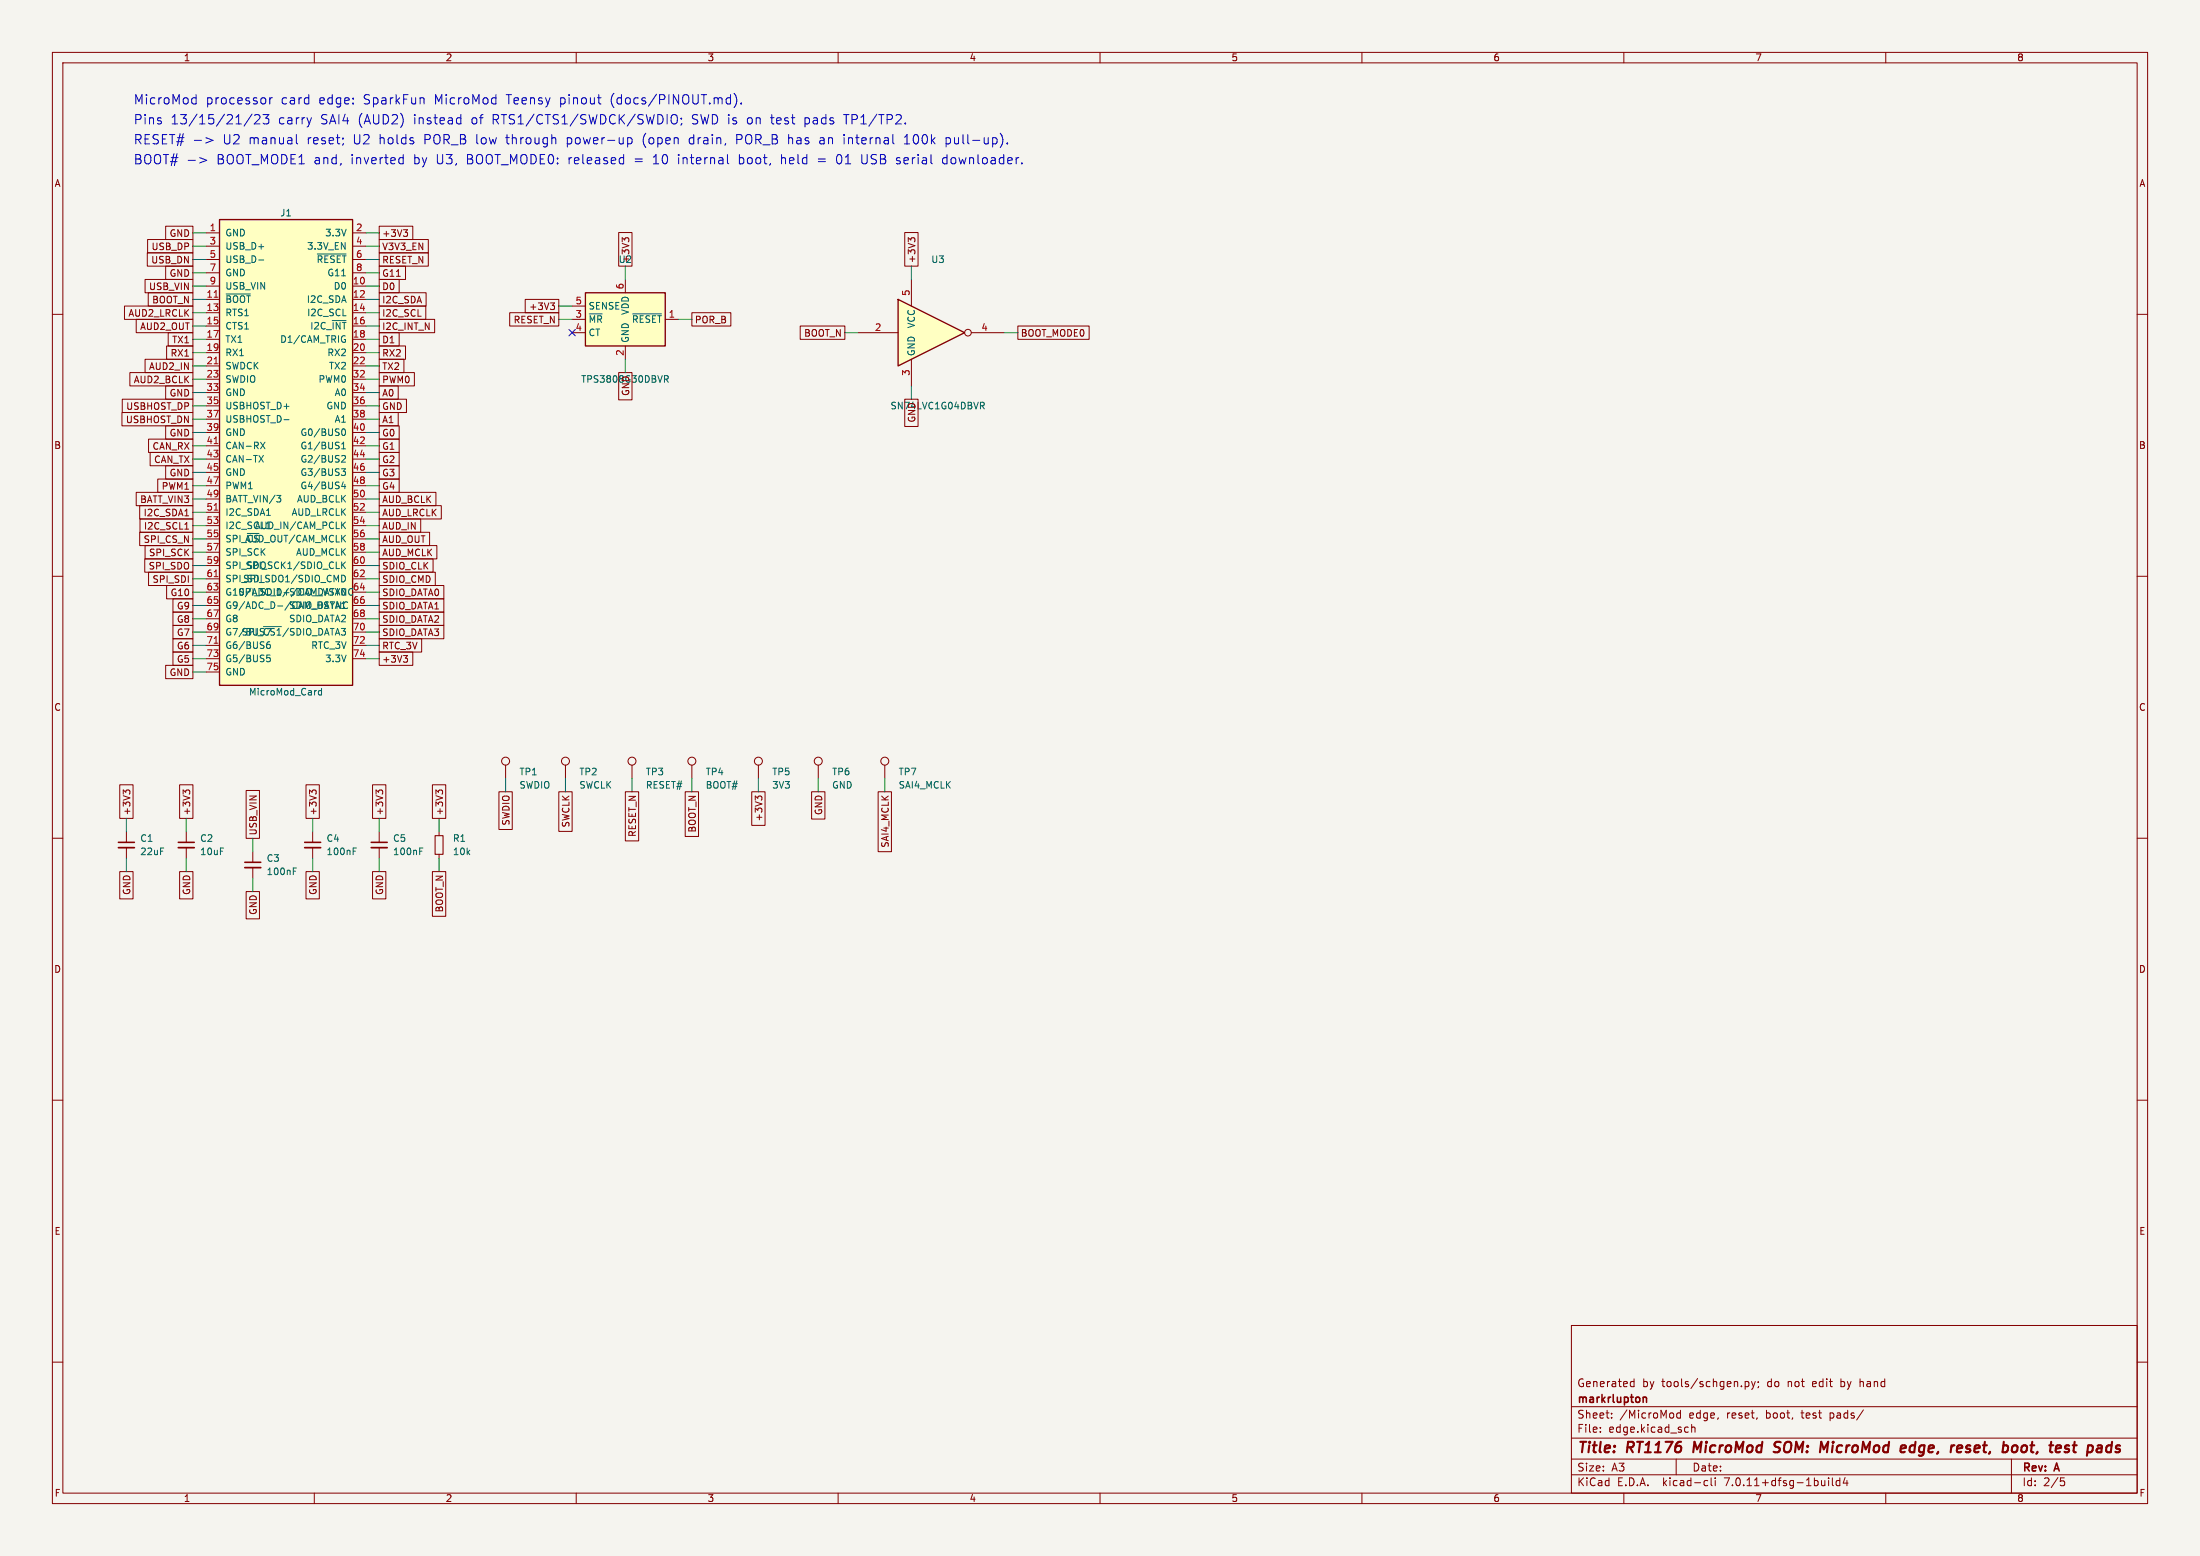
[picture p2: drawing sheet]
<svg xmlns="http://www.w3.org/2000/svg" width="420mm" height="297mm" viewBox="0 0 420 297" stroke-linecap="round" stroke-linejoin="round" font-family="sans-serif">
<path d="M0 0h420v297h-420z" fill="#f5f4ef" stroke="#f5f4ef" stroke-width=".19"/>
<g fill="none" stroke="#840000" stroke-width=".19">
<path d="M10 10h400v277h-400zM12 12h396v273h-396zM60 10v2M110 10v2M160 10v2M210 10v2M260 10v2M310 10v2M360 10v2M10 60h2M408 60h2M10 110h2"/>
<path d="M408 110h2M10 160h2M144.8 146.1v2.5M408 160h2M10 210h2M408 210h2M10 260h2M300 253h108v32h-108zM408 260h2M300 278.5h108M300 274.5h108M300 268.5h108"/>
<path d="M305.5 273.2v.2M305.5 272.5v.1M307.7 270.5v.2M307.7 269.8v.1M311.4 264.6h.5M311.4 263.8h.5M311.9 263.2v1.5M320 278.5v3M320.8 269.2v1.5M320.8 269.8l-.4-.1-.3 .3 .1 .6h.6M322.2 272.4l.1 .1M322.3 273.3l-.1 .1"/>
<path d="M322.9 271.9v1.5M322.9 272.5l.3-.1 .3 .1 .1 .9M333.2 263.8l.4-.1 .3 .3-.2 .6h-.5M333.2 263.7v1.5M334.4 263.7l.3 1M334.7 264.7l-.3 .5M335.1 263.7l-.4 1M335.7 263.8v.1M335.7 264.6l-.1 .3M355.1 263.2v1.5M355.2 263.8h-.1M384 278.5v6.5"/>
<path d="M60 285v2M110 285v2M160 285v2M210 285v2M260 285v2M300 281.5h108M310 285v2M325.6 282.6l.4 .1M326 283.5l-.4 .1M326.7 282.1v1.3l.2 .2M327.4 282.1v.1M327.4 282.6v1"/>
<path d="M349.1 282.1v.1M349.1 282.6v1M349.8 282.1v1.3l.2 .2M351.2 282.7l-.4-.1-.3 .3 .2 .6h.5M351.2 282.1v1.5M352.2 282l-.3 1.1h.9M352.6 282.6v1M360 285v2M393.4 282.1h.7M393.5 282.7h.4l.3 .2-.2 .6-.5 .1"/>
<circle cx="144.8" cy="145.3" r=".76"/>
</g>
<g fill="none" stroke="#840000" stroke-width=".4">
<path d="M323.5 275.2l-.3 2M339.6 277a.85 .85 0 0 1-1 .1M339.7 275.2l-.7 .1a.46 .46 0 0 0-.3 .5 .46 .46 0 0 0 .4 .4l.5 .1M348.2 276.6l.8-1.4-.2 2M365.4 275.9a.66 .66 0 0 0-.8 .4l-.1 .5 .2 .3h.7M374 275.9l.5 .1 .1 .3-1 .2M374.4 277.1l-.2 .1M375.3 277.1l.5 .1M375.7 275.9l-.3 .4v.1l.5 .1M384.6 275.9l.4 .1 .2 .3-.1 .5-.4 .4M386.4 275.9l-.5 .4v.5l.1 .3 .5 .1M394.8 276.5l.2 .3-.3 .4"/>
<path d="M394.8 275.9l.2 .1M395.7 275.9h.8M396.1 275.2l-.3 1.7 .1 .2 .4 .1M403.2 275.2l-.2 2M403.8 277.1l.6 .1M404.1 276l-.2 .3 .3 .2"/>
</g>
<path d="M313.8 266.8h.5v.9" fill="none" stroke="#840000" stroke-width=".3"/>
<path d="M171.4 57.2l12.7 6.3-12.7 6.4z" fill="#ffffc2"/>
<path d="M41.9 41.9h25.4v88.9h-25.4zM111.8 55.9h15.2v10.1h-15.2zM171.4 57.2l12.7 6.3-12.7 6.4z" fill="none" stroke="#840000" stroke-width=".25"/>
<g fill="none" stroke="#840000" stroke-width=".19">
<path d="M23.8 58.4h13v2.6h-13zM27.7 53.3h9.1v2.6h-9.1zM28.1 48.3h8.7v2.5h-8.7zM28.2 45.7h8.6v2.6h-8.6zM28.3 55.9h8.5v2.5h-8.5zM31.6 43.2h5.2v2.5h-5.2zM31.6 50.8h5.2v2.5h-5.2zM39.4 44.5h2.5M39.4 54.6h2.5M39.4 57.2h2.5M39.4 59.7h2.5M39.4 47h2.5"/>
<path d="M39.4 49.5h2.5M39.4 52.1h2.5M67.3 44.5h2.5M67.3 54.6h2.5M67.3 57.2h2.5M67.3 59.7h2.5M67.3 47h2.5M67.3 49.5h2.5M67.3 52.1h2.5M72.4 58.4h8.9v2.6h-8.9zM72.4 55.9h8.9v2.5h-8.9zM72.4 53.3h3.8v2.6h-3.8z"/>
<path d="M72.4 43.2h6.4v2.5h-6.4zM72.4 45.7h9.4v2.6h-9.4zM72.4 48.3h9.4v2.5h-9.4zM72.4 50.8h5v2.5h-5zM77 43.9h.8l-.4 .4M77.6 44.3l.2 .3v.3l-.2 .2M97.3 59.7h9.4v2.5h-9.4zM100.3 57.1h6.4v2.6h-6.4zM105.1 57.8h.8l-.5 .5M105.6 58.3l.3 .2v.3l-.3 .3M109.2 58.4h2.6M118.1 44.4h2.6v6.4h-2.6z"/>
<path d="M119.3 45.6l.2-.2h.3l.3 .2M119.3 45.8l-.5-.4v.8M119.4 53.3v2.6M132.1 59.7h7.4v2.5h-7.4zM172.7 44.4h2.6v6.4h-2.6zM173.9 45.8l-.5-.4v.8M173.9 45.6l.2-.2h.3l.3 .2M174 53.3v5.1M23.3 78.7h13.5v2.6h-13.5zM23.3 76.2h13.5v2.5h-13.5zM24.8 71.1h12v2.6h-12zM26 61h10.8v2.5h-10.8z"/>
<path d="M27.7 68.6h9.1v2.5h-9.1zM31.6 73.7h5.2v2.5h-5.2zM31.8 66h5v2.6h-5zM32.1 63.5h4.7v2.5h-4.7zM39.4 62.2h2.5M39.4 64.8h2.5M39.4 67.3h2.5M39.4 69.9h2.5M39.4 72.4h2.5M39.4 74.9h2.5M39.4 77.5h2.5M67.3 62.2h2.5"/>
<path d="M67.3 64.8h2.5M67.3 67.3h2.5M67.3 69.9h2.5M67.3 72.4h2.5M67.3 74.9h2.5M67.3 77.5h2.5M72.4 68.6h4.7v2.5h-4.7zM72.4 71.1h6.7v2.6h-6.7zM72.4 73.7h3.6v2.5h-3.6zM72.4 76.2h5.2v2.5h-5.2zM72.4 78.7h3.6v2.6h-3.6zM72.4 61h10.6v2.5h-10.6z"/>
<path d="M72.4 66h5v2.6h-5zM72.4 63.5h3.8v2.5h-3.8zM109.2 63.5h2.6M109.2 61h2.6M118.1 71.1h2.6v5.2h-2.6zM119.4 66v2.6M127 61h2.5M152.8 62.2h8.5v2.6h-8.5zM163.8 63.5h7.6M172.7 76.2h2.6v5.2h-2.6zM174 68.6v5.1M185.4 63.5h6.4"/>
<path d="M194.3 62.2h13.6v2.6h-13.6zM26 94h10.8v2.5h-10.8zM26.7 96.5h10.1v2.6h-10.1zM26.7 99.1h10.1v2.5h-10.1zM28.4 83.8h8.4v2.6h-8.4zM28.7 86.4h8.1v2.5h-8.1zM30.1 91.4h6.7v2.6h-6.7zM31.6 81.3h5.2v2.5h-5.2zM31.6 88.9h5.2v2.5h-5.2zM35.3 98.5h.7M39.4 80h2.5M39.4 82.6h2.5"/>
<path d="M39.4 85.1h2.5M39.4 87.6h2.5M39.4 90.2h2.5M39.4 92.7h2.5M39.4 95.3h2.5M39.4 97.8h2.5M67.3 80h2.5M67.3 82.6h2.5M67.3 85.1h2.5M67.3 87.6h2.5M67.3 90.2h2.5M67.3 92.7h2.5"/>
<path d="M67.3 95.3h2.5M67.3 97.8h2.5M72.4 91.4h3.8v2.6h-3.8zM72.4 94h10.8v2.5h-10.8zM72.4 88.9h3.8v2.5h-3.8zM72.4 81.3h3.8v2.5h-3.8zM72.4 86.4h3.8v2.5h-3.8zM72.4 83.8h3.8v2.6h-3.8zM72.4 96.5h11.8v2.6h-11.8zM72.4 99.1h7.9v2.5h-7.9zM26.7 101.6h10.1v2.5h-10.1zM27.6 106.7h9.2v2.5h-9.2z"/>
<path d="M27.7 104.1h9.1v2.6h-9.1zM28.4 109.2h8.4v2.6h-8.4zM31.8 111.8h5v2.5h-5zM33 114.3h3.8v2.5h-3.8zM33 119.4h3.8v2.5h-3.8zM33 116.8h3.8v2.6h-3.8zM35.3 101h.7M39.4 100.3h2.5M39.4 102.9h2.5M39.4 105.4h2.5M39.4 108h2.5M39.4 110.5h2.5"/>
<path d="M39.4 113h2.5M39.4 115.6h2.5M39.4 118.1h2.5M67.3 100.3h2.5M67.3 102.9h2.5M67.3 105.4h2.5M67.3 108h2.5M67.3 110.5h2.5M67.3 113h2.5M67.3 115.6h2.5M67.3 118.1h2.5M72.4 119.4h12.3v2.5h-12.3z"/>
<path d="M72.4 116.8h12.3v2.6h-12.3zM72.4 114.3h12.3v2.5h-12.3zM72.4 111.8h12.3v2.5h-12.3zM72.4 109.2h10.7v2.6h-10.7zM72.4 106.7h10.3v2.5h-10.3zM72.4 104.1h11v2.6h-11zM72.4 101.6h9.6v2.5h-9.6zM31.6 127h5.2v2.5h-5.2zM33 124.5h3.8v2.5h-3.8zM33 121.9h3.8v2.6h-3.8zM39.4 120.7h2.5M39.4 123.2h2.5"/>
<path d="M39.4 125.7h2.5M39.4 128.3h2.5M67.3 120.7h2.5M67.3 123.2h2.5M67.3 125.7h2.5M72.4 124.5h6.4v2.5h-6.4zM72.4 121.9h8.1v2.6h-8.1zM77 125.1h.8l-.4 .5M77.6 125.6l.2 .3v.3l-.2 .2M22.9 149.8h2.5v6.4h-2.5zM24 151l.3-.2h.3l.2 .2M24 151.2l-.5-.4v.8"/>
<path d="M24.1 158.8v2M34.3 149.8h2.5v6.4h-2.5zM35.4 151l.3-.2h.3l.2 .2M35.4 151.2l-.4-.4v.8M35.6 158.8v2M47 150.9h2.5v9.1h-2.5zM58.4 149.8h2.6v6.4h-2.6zM59.6 151l.2-.2h.3l.3 .2M59.6 151.2l-.5-.4v.8M59.7 158.8v2M71.1 149.8h2.6v6.4h-2.6zM72.3 151l.2-.2h.3l.3 .2"/>
<path d="M72.3 151.2l-.5-.4v.8M72.4 158.8v2M82.5 149.8h2.6v6.4h-2.6zM83.7 151.2l-.5-.4v.8M83.7 151l.2-.2h.3l.3 .2M83.8 158.8v.7M95.2 151.1h2.6v7.2h-2.6zM96.5 146.1v2.5M106.7 151.1h2.5v7.6h-2.5zM107.9 146.1v2.5M119.4 151.1h2.5v9.4h-2.5zM120.6 146.1v2.5"/>
<path d="M130.8 151.1h2.6v8.6h-2.6zM132.1 146.1v2.5M143.5 151.1h2.6v6.4h-2.6zM144.7 152.4l-.5-.5v.8M144.7 152.2l.2-.3h.3l.3 .3M154.9 151.1h2.6v5.2h-2.6zM156.2 146.1v2.5M167.6 151.1h2.6v11.5h-2.6zM168.9 146.1v2.5M22.9 166.4h2.5v5.2h-2.5zM24.1 161.8v2M34.3 166.4h2.5v5.2h-2.5z"/>
<path d="M35.6 161.8v2M47 170.2h2.5v5.2h-2.5zM48.3 162.6v2M48.3 165.6v2M58.4 166.4h2.6v5.2h-2.6zM59.7 161.8v2M71.1 166.4h2.6v5.2h-2.6zM72.4 161.8v2M82.5 166.4h2.6v8.5h-2.6zM83.8 163.1v.7"/>
<circle cx="184.8" cy="63.5" r=".63"/>
<circle cx="96.5" cy="145.3" r=".76"/>
<circle cx="107.9" cy="145.3" r=".76"/>
<circle cx="120.6" cy="145.3" r=".76"/>
<circle cx="132.1" cy="145.3" r=".76"/>
<circle cx="156.2" cy="145.3" r=".76"/>
<circle cx="168.9" cy="145.3" r=".76"/>
</g>
<g fill="none" stroke="#006464" stroke-width=".19">
<path d="M43.2 56.1h4.6M49.4 49.6h.9M60.6 48.5h5.5M120.8 59.9h5.5M65.7 64.8h.3v.4l-.3 .1M65.8 64.1h.1M126.8 71.7h.5l.3 .2-.1 .4-.7 .1M127.2 72.4l.4 .6M187.2 76.8h.5l.2 .2-.1 .4h-.6M187.5 77.4l.4 .6M49.4 86.9l.9 1.3M49.7 84.4l.9 1.3"/>
<path d="M50.3 86.9l-.9 1.3M50.6 84.4l-.9 1.3M50.9 98.4h.7M52.8 94.6h.8l-.4 .4M53.4 95l.2 .3v.3l-.2 .2M54.2 80.1h1M65.2 89.5h.8l-.5 .5 .4 .1v.5l-.2 .1h-.5M65.2 82.3l.3-.4a.68 .68 0 0 1 .5 .6 .68 .68 0 0 1-.5 .6l-.3-.5M65.2 87.1l.5-.2 .3 .4-.8 .9h.8M65.2 85.7h.8M65.2 84.8l.4-.4v1.3M65.5 92l-.3 .9h.8"/>
<path d="M65.8 92.4v.9M66 99.6l-.8 .8M50.3 119.6h3.4M65.2 109.8a.64 .64 0 0 1 .8 .6 .64 .64 0 0 1-.8 .7M65.2 107.3v1.2M65.3 112.3l.7 1.3v-1.3M65.4 100.2l.6 .7M65.4 107.8l.6 .7M65.8 112.5l.2 .3-.2 .7M66 107.3l-.8 .7M66.3 114.9l.1 .1M66.4 116l-.1 .1"/>
<path d="M66.8 112.4l-.2 .5 .2 .6M50.9 123.1l.5-.1 .2 .2-.1 .5-.4 .1-.2-.2M51.5 122.5l-.4 .1-.2 .2M51.6 125h-.7v.6l.2-.1 .4 .1 .1 .2v.4l-.2 .1-.5-.1M61.4 131.4v1.3M61.4 131.9l-.4-.1-.2 .3 .1 .5h.5M56 166.3h.4M56 165.7h.6M67.4 162.5h.4M67.4 161.9h.6M80.1 162.5h.4M80.1 161.9h.6"/>
</g>
<path d="M22.6 161.8h3.1M34 161.8h3.1M46.7 165.6h3.1M58.2 161.8h3M70.9 161.8h3" fill="none" stroke="#840000" stroke-width=".33"/>
<path d="M22.6 160.8h3.1M34 160.8h3.1M46.7 164.6h3.1M58.2 160.8h3M70.9 160.8h3" fill="none" stroke="#840000" stroke-width=".3"/>
<g fill="#ffffc2" stroke="#ffffc2" stroke-width=".19">
<path d="M41.9 41.9h25.4v88.9h-25.4z"/>
<path d="M111.8 55.9h15.2v10.1h-15.2z"/>
</g>
<path d="M40.9 56.7h.7M40.9 69.4h.7M40.9 84.7h.7M40.9 97.4h.7M40.9 110.1h.7M40.9 122.8h.7" fill="none" stroke="#a90000" stroke-width=".19"/>
<path d="M83.1 159.5h1.5v3.6h-1.5z" fill="none" stroke="#840000" stroke-width=".2"/>
<g fill="none" stroke="#0000c2" stroke-width=".19">
<path d="M36.9 18.7h.5M37.4 18.1v1.7M37.4 19.8h-.5M51.5 18.7v1.1M52 18.7h-.3l-.2 .3M80.9 18.7l.1 1.1M139.3 18.7h.2M139.5 18.1v1.7M139.5 19.8h-.2M140.1 17.8a2.04 2.04 0 0 1 0 2.7M141.5 19.7v.1M38.1 30.1l1.4 .5-1.4 .5"/>
<path d="M39.3 26.3l1.4 .5-1.4 .5M48.1 21.8l-1.5 2.3M48.6 22l.3-.1h.4l.2 .1 .1 .4-.1 .2-1 1.1h1.1M50.2 21.9h1.1l-.6 .7 .5 .1v.8l-.2 .2h-.5l-.3-.2M56.6 25.7v1.5l.2 .3M76.5 30.1l.5 .1M77 29.5v1.8M77 31.2l-.5 .1M87.8 22.5l.2 .1M88 21.9v1.8M88 23.6l-.2 .1M119.8 26.4l.5-.1 .4 .3v.5l-.2 .3h-.7"/>
<path d="M128.4 22a.59 .59 0 0 1 .6-.1 .59 .59 0 0 1 .3 .6v.6a.59 .59 0 0 1-.6 .6 .59 .59 0 0 1-.6-.6v-.6zM130.1 22.6v.1M130.1 23.6l-.1 .3M131.7 26.4v.9M139 31.2l.1 .1M140.6 26.6h.7M141.3 25.7h-.7v1.8M147.1 22.5h.7M149.2 29.5v1.8M149.5 30.1l-.3 .2M156.2 30.3h1.4M156.2 30.9h1.4"/>
<path d="M157.1 26.3l-.5 .1M157.2 26.8h-.5a.35 .35 0 0 0-.2 .3 .35 .35 0 0 0 .2 .4h.5M160.1 29.5a1.11 1.11 0 0 0 0 1.8M161.1 21.9h1M161.1 25.7v.2M161.1 26.3v1.2M164.5 29.5v1.4l.4 .4h.3M172.7 27.5h1M172.7 26.2l.5-.5v1.8M180.6 30.1l-.5 .1-.2 .2 .1 .7 .6 .2M180.6 26.4h.7M180.6 27.4h.7"/>
<path d="M180.6 26.3v1.8M192.3 27.3v.2"/>
</g>
<g fill="none" stroke="#009600" stroke-width=".19">
<path d="M36.8 44.5h2.6M36.8 47h2.6M36.8 49.5h2.6M36.8 52.1h2.6M36.8 59.7h2.6M36.8 57.2h2.6M36.8 54.6h2.6M69.8 44.5h2.6M69.8 47h2.6M69.8 49.5h2.6M69.8 52.1h2.6M69.8 59.7h2.6"/>
<path d="M69.8 57.2h2.6M69.8 54.6h2.6M106.7 58.4h2.5M119.4 50.8v2.5M174 50.8v2.5M36.8 62.2h2.6M36.8 64.8h2.6M36.8 67.3h2.6M36.8 77.5h2.6M36.8 69.9h2.6M36.8 72.4h2.6M36.8 74.9h2.6"/>
<path d="M69.8 62.2h2.6M69.8 64.8h2.6M69.8 67.3h2.6M69.8 77.5h2.6M69.8 69.9h2.6M69.8 72.4h2.6M69.8 74.9h2.6M106.7 61h2.5M119.4 68.6v2.5M129.5 61h2.6M161.3 63.5h2.5M174 73.7v2.5"/>
<path d="M191.8 63.5h2.5M36.8 97.8h2.6M36.8 80h2.6M36.8 82.6h2.6M36.8 85.1h2.6M36.8 95.3h2.6M36.8 92.7h2.6M36.8 87.6h2.6M36.8 90.2h2.6M69.8 97.8h2.6M69.8 80h2.6M69.8 82.6h2.6"/>
<path d="M69.8 85.1h2.6M69.8 95.3h2.6M69.8 92.7h2.6M69.8 87.6h2.6M69.8 90.2h2.6M36.8 118.1h2.6M36.8 115.6h2.6M36.8 113h2.6M36.8 102.9h2.6M36.8 110.5h2.6M36.8 108h2.6M36.8 105.4h2.6"/>
<path d="M36.8 100.3h2.6M69.8 118.1h2.6M69.8 115.6h2.6M69.8 113h2.6M69.8 102.9h2.6M69.8 110.5h2.6M69.8 108h2.6M69.8 105.4h2.6M69.8 100.3h2.6M36.8 120.7h2.6M36.8 123.2h2.6M36.8 125.7h2.6"/>
<path d="M36.8 128.3h2.6M69.8 120.7h2.6M69.8 123.2h2.6M69.8 125.7h2.6M24.1 156.2v2.6M35.6 156.2v2.6M59.7 156.2v2.6M72.4 156.2v2.6M83.8 156.2v2.6M96.5 148.6v2.5M107.9 148.6v2.5M120.6 148.6v2.5"/>
<path d="M132.1 148.6v2.5M144.8 148.6v2.5M156.2 148.6v2.5M168.9 148.6v2.5M24.1 163.8v2.6M35.6 163.8v2.6M48.3 160v2.6M48.3 167.6v2.6M59.7 163.8v2.6M72.4 163.8v2.6M83.8 163.8v2.6"/>
</g>
<path d="M108.6 62.9l1.2 1.2M109.8 62.9l-1.2 1.2" fill="none" stroke="#000084" stroke-width=".19"/>
<g font-size="2.8" fill="#840000">
<text x="301" y="277.9">Title:</text>
<text x="310.6" y="277.9">RT1176</text>
<text x="324.1" y="277.9">MicroMod</text>
<text x="340.3" y="277.9">SOM:</text>
<text x="349.9" y="277.9">MicroMod</text>
<text x="366.1" y="277.9">edge,</text>
<text x="376.5" y="277.9">reset,</text>
<text x="387.2" y="277.9">boot,</text>
<text x="397" y="277.9">test</text>
<text x="405" y="277.9">pads</text>
</g>
<g font-size="2.5" fill="#0000c2">
<text x="25.4" y="23.9">Pins</text>
<text x="25.4" y="20.1">MicroMod</text>
<text x="32.5" y="23.9">13/15/21/23</text>
<text x="39.2" y="20.1">processor</text>
<text x="53.1" y="23.9">carry</text>
<text x="53.6" y="20.1">card</text>
<text x="60.9" y="20.1">edge:</text>
<text x="61.3" y="23.9">SAI4</text>
<text x="68.5" y="23.9">(AUD2)</text>
<text x="69.5" y="20.1">SparkFun</text>
<text x="79.2" y="23.9">instead</text>
<text x="83.1" y="20.1">MicroMod</text>
<text x="90.3" y="23.9">of</text>
<text x="94.4" y="23.9">RTS1/CTS1/SWDCK/SWDIO;</text>
<text x="97" y="20.1">Teensy</text>
<text x="107.2" y="20.1">pinout</text>
<text x="117" y="20.1">(docs/PINOUT.md).</text>
<text x="132.6" y="23.9">SWD is</text>
<text x="143.3" y="23.9">on</text>
<text x="147.9" y="23.9">test</text>
<text x="154.4" y="23.9">pads</text>
<text x="162.1" y="23.9">TP1/TP2.</text>
<text x="25.4" y="27.7">RESET# -&gt;</text>
<text x="42.5" y="27.7">U2</text>
<text x="47.5" y="27.7">manual</text>
<text x="58.7" y="27.7">reset;</text>
<text x="67.6" y="27.7">U2</text>
<text x="72.7" y="27.7">holds</text>
<text x="81.3" y="27.7">POR_B low</text>
<text x="97.2" y="27.7">through</text>
<text x="108.8" y="27.7">power-up</text>
<text x="123.4" y="27.7">(open</text>
<text x="132.4" y="27.7">drain,</text>
<text x="141.4" y="27.7">POR_B has</text>
<text x="157.6" y="27.7">an</text>
<text x="162.2" y="27.7">internal</text>
<text x="173.9" y="27.7">100k</text>
<text x="181.9" y="27.7">pull-up).</text>
<text x="25.4" y="31.5">BOOT# -&gt;</text>
<text x="41.4" y="31.5">BOOT_MODE1 and,</text>
<text x="67.1" y="31.5">inverted</text>
<text x="79.2" y="31.5">by</text>
<text x="83.6" y="31.5">U3,</text>
<text x="89.4" y="31.5">BOOT_MODE0: released</text>
<text x="121.7" y="31.5">=</text>
<text x="125.3" y="31.5">10</text>
<text x="130.2" y="31.5">internal</text>
<text x="141.9" y="31.5">boot,</text>
<text x="150" y="31.5">held</text>
<text x="160.8" y="31.5">01</text>
<text x="165.6" y="31.5">USB serial</text>
<text x="181.3" y="31.5">downloader.</text>
</g>
<g font-size="2.1" fill="#840000">
<text x="301" y="268.2">markrlupton</text>
<text x="301" y="265">Generated</text>
<text x="313.5" y="265">by</text>
<text x="317.3" y="265">tools/schgen.py;</text>
<text x="337.5" y="265">do</text>
<text x="341.5" y="265">not</text>
<text x="346.4" y="265">edit</text>
<text x="351.9" y="265">by</text>
<text x="355.7" y="265">hand</text>
<text x="301" y="273.7">File:</text>
<text x="301" y="271">Sheet:</text>
<text x="307.1" y="273.7">edge.kicad_sch</text>
<text x="309.2" y="271">/MicroMod</text>
<text x="322.5" y="271">edge,</text>
<text x="329.8" y="271">reset,</text>
<text x="337.4" y="271">boot,</text>
<text x="344.3" y="271">test</text>
<text x="349.9" y="271">pads/</text>
<text x="301" y="281.1">Size:</text>
<text x="307.6" y="281.1">A3</text>
<text x="323" y="281.1">Date:</text>
<text x="386" y="281.3">Rev:</text>
<text x="392.4" y="281.3">A</text>
<text x="301" y="283.9">KiCad</text>
<text x="308.7" y="283.9">E.D.A.</text>
<text x="317.6" y="283.9">kicad-cli</text>
<text x="329.5" y="283.9">7.0.11+dfsg-1build4</text>
<text x="386" y="283.9">Id:</text>
<text x="390.1" y="283.9">2/5</text>
</g>
<g font-size="1.8" fill="#840000">
<text x="35" y="11.9">1</text>
<text x="85" y="11.9">2</text>
<text x="135" y="11.9">3</text>
<text x="185" y="11.9">4</text>
<text x="235" y="11.9">5</text>
<text x="285" y="11.9">6</text>
<text x="335" y="11.9">7</text>
<text x="385" y="11.9">8</text>
<text x="10.3" y="35.9">A</text>
<text x="408.3" y="35.9">A</text>
<text x="28.8" y="47.9">USB_DP</text>
<text x="32.3" y="45.4">GND</text>
<text x="72.9" y="45.4">+3V3</text>
<text x="72.9" y="47.9">V3V3_EN</text>
<text x="28.8" y="50.5">USB_DN</text>
<text x="32.3" y="53">GND</text>
<text x="72.9" y="50.5">RESET_N</text>
<text x="72.9" y="53">G11</text>
<text x="118" y="50.4">U2</text>
<text x="120.3" y="50.3" transform="rotate(-90 120.3 50.3)">+3V3</text>
<text x="174.9" y="50.3" transform="rotate(-90 174.9 50.3)">+3V3</text>
<text x="28.3" y="55.6">USB_VIN</text>
<text x="29" y="58.1">BOOT_N</text>
<text x="72.9" y="58.1">I2C_SDA</text>
<text x="72.9" y="55.6">D0</text>
<text x="100.9" y="59.4">+3V3</text>
<text x="24.4" y="60.6">AUD2_LRCLK</text>
<text x="26.7" y="63.2">AUD2_OUT</text>
<text x="32.8" y="65.7">TX1</text>
<text x="72.9" y="63.2">I2C_INT_N</text>
<text x="72.9" y="60.6">I2C_SCL</text>
<text x="72.9" y="65.7">D1</text>
<text x="98" y="61.9">RESET_N</text>
<text x="132.6" y="61.9">POR_B</text>
<text x="153.4" y="64.5">BOOT_N</text>
<text x="194.8" y="64.5">BOOT_MODE0</text>
<text x="28.3" y="70.8">AUD2_IN</text>
<text x="32.5" y="68.3">RX1</text>
<text x="72.9" y="70.8">TX2</text>
<text x="72.9" y="68.3">RX2</text>
<text x="25.4" y="73.3">AUD2_BCLK</text>
<text x="32.3" y="75.9">GND</text>
<text x="72.9" y="73.3">PWM0</text>
<text x="72.9" y="75.9">A0</text>
<text x="120.3" y="75.7" transform="rotate(-90 120.3 75.7)">GND</text>
<text x="23.9" y="81">USBHOST_DN</text>
<text x="24" y="78.4">USBHOST_DP</text>
<text x="32.3" y="83.5">GND</text>
<text x="72.9" y="78.4">GND</text>
<text x="72.9" y="81">A1</text>
<text x="72.9" y="83.5">G0</text>
<text x="174.9" y="80.7" transform="rotate(-90 174.9 80.7)">GND</text>
<text x="10.3" y="85.9">B</text>
<text x="29" y="86">CAN_RX</text>
<text x="29.3" y="88.6">CAN_TX</text>
<text x="72.9" y="88.6">G2</text>
<text x="72.9" y="86">G1</text>
<text x="408.2" y="85.9">B</text>
<text x="30.8" y="93.7">PWM1</text>
<text x="32.3" y="91.1">GND</text>
<text x="72.9" y="93.7">G4</text>
<text x="72.9" y="91.1">G3</text>
<text x="26.7" y="96.2">BATT_VIN3</text>
<text x="27.3" y="98.7">I2C_SDA1</text>
<text x="27.4" y="101.3">I2C_SCL1</text>
<text x="72.9" y="96.2">AUD_BCLK</text>
<text x="72.9" y="98.7">AUD_LRCLK</text>
<text x="72.9" y="101.3">AUD_IN</text>
<text x="27.3" y="103.8">SPI_CS_N</text>
<text x="28.3" y="106.4">SPI_SCK</text>
<text x="72.9" y="106.4">AUD_MCLK</text>
<text x="72.9" y="103.8">AUD_OUT</text>
<text x="28.3" y="108.9">SPI_SDO</text>
<text x="29" y="111.4">SPI_SDI</text>
<text x="32.5" y="114">G10</text>
<text x="72.9" y="114">SDIO_DATA0</text>
<text x="72.9" y="111.4">SDIO_CMD</text>
<text x="72.9" y="108.9">SDIO_CLK</text>
<text x="33.7" y="116.5">G9</text>
<text x="33.7" y="119.1">G8</text>
<text x="72.9" y="119.1">SDIO_DATA2</text>
<text x="72.9" y="116.5">SDIO_DATA1</text>
<text x="33.7" y="124.1">G6</text>
<text x="33.7" y="121.6">G7</text>
<text x="72.9" y="124.1">RTC_3V</text>
<text x="72.9" y="121.6">SDIO_DATA3</text>
<text x="32.3" y="129.2">GND</text>
<text x="33.7" y="126.7">G5</text>
<text x="72.9" y="126.7">+3V3</text>
<text x="10.3" y="135.9">C</text>
<text x="408.2" y="135.9">C</text>
<text x="25.1" y="155.7" transform="rotate(-90 25.1 155.7)">+3V3</text>
<text x="36.5" y="155.7" transform="rotate(-90 36.5 155.7)">+3V3</text>
<text x="60.6" y="155.7" transform="rotate(-90 60.6 155.7)">+3V3</text>
<text x="73.3" y="155.7" transform="rotate(-90 73.3 155.7)">+3V3</text>
<text x="84.8" y="155.7" transform="rotate(-90 84.8 155.7)">+3V3</text>
<text x="157.2" y="155.7" transform="rotate(-90 157.2 155.7)">GND</text>
<text x="49.2" y="159.5" transform="rotate(-90 49.2 159.5)">USB_VIN</text>
<text x="97.5" y="157.7" transform="rotate(-90 97.5 157.7)">SWDIO</text>
<text x="108.9" y="158" transform="rotate(-90 108.9 158)">SWCLK</text>
<text x="121.6" y="159.9" transform="rotate(-90 121.6 159.9)">RESET_N</text>
<text x="133" y="159" transform="rotate(-90 133 159)">BOOT_N</text>
<text x="145.7" y="156.9" transform="rotate(-90 145.7 156.9)">+3V3</text>
<text x="169.9" y="161.9" transform="rotate(-90 169.9 161.9)">SAI4_MCLK</text>
<text x="25.1" y="170.9" transform="rotate(-90 25.1 170.9)">GND</text>
<text x="36.5" y="170.9" transform="rotate(-90 36.5 170.9)">GND</text>
<text x="60.6" y="170.9" transform="rotate(-90 60.6 170.9)">GND</text>
<text x="73.3" y="170.9" transform="rotate(-90 73.3 170.9)">GND</text>
<text x="49.2" y="174.7" transform="rotate(-90 49.2 174.7)">GND</text>
<text x="84.8" y="174.2" transform="rotate(-90 84.8 174.2)">BOOT_N</text>
<text x="10.3" y="185.9">D</text>
<text x="408.2" y="185.9">D</text>
<text x="10.3" y="235.9">E</text>
<text x="408.3" y="235.9">E</text>
<text x="10.3" y="285.9">F</text>
<text x="35" y="286.9">1</text>
<text x="85" y="286.9">2</text>
<text x="135" y="286.9">3</text>
<text x="185" y="286.9">4</text>
<text x="235" y="286.9">5</text>
<text x="285" y="286.9">6</text>
<text x="335" y="286.9">7</text>
<text x="385" y="286.9">8</text>
<text x="408.3" y="285.9">F</text>
</g>
<g font-size="1.8" fill="#006464">
<text x="53.4" y="41.5">J1</text>
<text x="42.9" y="45.3">GND</text>
<text x="42.9" y="47.9">USB_D+</text>
<text x="58.5" y="47.9">3.3V_EN</text>
<text x="62" y="45.3">3.3V</text>
<text x="42.9" y="50.4">USB_D-</text>
<text x="42.9" y="52.9">GND</text>
<text x="60.3" y="50.4">~{RESET}</text>
<text x="62.4" y="52.9">G11</text>
<text x="177.7" y="50.4">U3</text>
<text x="42.9" y="58">~{BOOT}</text>
<text x="42.9" y="55.5">USB_VIN</text>
<text x="58.5" y="58">I2C_SDA</text>
<text x="63.6" y="55.5">D0</text>
<text x="112.3" y="59.3">SENSE</text>
<text x="42.9" y="60.6">RTS1</text>
<text x="42.9" y="63.1">CTS1</text>
<text x="42.9" y="65.6">TX1</text>
<text x="53.4" y="65.6">D1/CAM_TRIG</text>
<text x="58.5" y="60.6">I2C_SCL</text>
<text x="59.1" y="63.1">I2C_~{INT}</text>
<text x="112.3" y="61.8">~{MR}</text>
<text x="112.3" y="64.4">CT</text>
<text x="120.2" y="65.5" transform="rotate(-90 120.2 65.5)">GND</text>
<text x="120.2" y="60.2" transform="rotate(-90 120.2 60.2)">VDD</text>
<text x="120.5" y="61.8">~{RESET}</text>
<text x="174.9" y="62.8" transform="rotate(-90 174.9 62.8)">VCC</text>
<text x="42.9" y="68.2">RX1</text>
<text x="42.9" y="70.7">SWDCK</text>
<text x="62.4" y="68.2">RX2</text>
<text x="62.7" y="70.7">TX2</text>
<text x="174.9" y="68.1" transform="rotate(-90 174.9 68.1)">GND</text>
<text x="42.9" y="73.3">SWDIO</text>
<text x="42.9" y="75.8">GND</text>
<text x="60.7" y="73.3">PWM0</text>
<text x="63.8" y="75.8">A0</text>
<text x="110.8" y="73.3">TPS3808G30DBVR</text>
<text x="42.9" y="78.3">USBHOST_D+</text>
<text x="42.9" y="80.9">USBHOST_D-</text>
<text x="42.9" y="83.4">GND</text>
<text x="57.3" y="83.4">G0/BUS0</text>
<text x="62.2" y="78.3">GND</text>
<text x="63.8" y="80.9">A1</text>
<text x="169.9" y="78.3">SN74LVC1G04DBVR</text>
<text x="42.9" y="86">CAN-RX</text>
<text x="42.9" y="88.5">CAN-TX</text>
<text x="57.3" y="86">G1/BUS1</text>
<text x="57.3" y="88.5">G2/BUS2</text>
<text x="42.9" y="91">GND</text>
<text x="42.9" y="93.6">PWM1</text>
<text x="57.3" y="91">G3/BUS3</text>
<text x="57.3" y="93.6">G4/BUS4</text>
<text x="42.9" y="96.1">BATT_VIN/3</text>
<text x="42.9" y="98.7">I2C_SDA1</text>
<text x="42.9" y="101.2">I2C_SCL1</text>
<text x="48.6" y="101.2">AUD_IN/CAM_PCLK</text>
<text x="55.6" y="98.7">AUD_LRCLK</text>
<text x="56.6" y="96.1">AUD_BCLK</text>
<text x="42.9" y="103.7">SPI_~{CS}</text>
<text x="42.9" y="106.3">SPI_SCK</text>
<text x="46.7" y="103.7">AUD_OUT/CAM_MCLK</text>
<text x="56.4" y="106.3">AUD_MCLK</text>
<text x="42.9" y="108.8">SPI_SDO</text>
<text x="42.9" y="111.4">SPI_SDI</text>
<text x="42.9" y="113.9">G10/ADC_D+/CAM_VSYNC</text>
<text x="45.4" y="113.9">SPI_SDI1/SDIO_DATA0</text>
<text x="46.3" y="111.4">SPI_SDO1/SDIO_CMD</text>
<text x="46.8" y="108.8">SPI_SCK1/SDIO_CLK</text>
<text x="42.9" y="116.4">G9/ADC_D-/CAM_HSYNC</text>
<text x="42.9" y="119">G8</text>
<text x="55.1" y="116.4">SDIO_DATA1</text>
<text x="55.1" y="119">SDIO_DATA2</text>
<text x="42.9" y="121.5">G7/BUS7</text>
<text x="42.9" y="124.1">G6/BUS6</text>
<text x="46" y="121.5">SPI_~{CS1}/SDIO_DATA3</text>
<text x="59.3" y="124.1">RTC_3V</text>
<text x="42.9" y="126.6">G5/BUS5</text>
<text x="42.9" y="129.1">GND</text>
<text x="62" y="126.6">3.3V</text>
<text x="47.4" y="132.9">MicroMod_Card</text>
<text x="99.1" y="148.2">TP1</text>
<text x="110.5" y="148.2">TP2</text>
<text x="123.2" y="148.2">TP3</text>
<text x="134.6" y="148.2">TP4</text>
<text x="147.3" y="148.2">TP5</text>
<text x="158.8" y="148.2">TP6</text>
<text x="171.5" y="148.2">TP7</text>
<text x="99.1" y="150.7">SWDIO</text>
<text x="110.5" y="150.7">SWCLK</text>
<text x="123.2" y="150.7">RESET#</text>
<text x="134.6" y="150.7">BOOT#</text>
<text x="147.3" y="150.7">3V3</text>
<text x="158.8" y="150.7">GND</text>
<text x="171.5" y="150.7">SAI4_MCLK</text>
<text x="26.7" y="160.9">C1</text>
<text x="38.1" y="160.9">C2</text>
<text x="62.2" y="160.9">C4</text>
<text x="74.9" y="160.9">C5</text>
<text x="86.4" y="160.9">R1</text>
<text x="26.7" y="163.4">22uF</text>
<text x="38.1" y="163.4">10uF</text>
<text x="50.8" y="164.7">C3</text>
<text x="50.8" y="167.2">100nF</text>
<text x="62.2" y="163.4">100nF</text>
<text x="74.9" y="163.4">100nF</text>
<text x="86.4" y="163.4">10k</text>
</g>
<g font-size="1.8" fill="#a90000">
<text x="39.9" y="44.2">1</text>
<text x="39.9" y="46.7">3</text>
<text x="67.9" y="44.2">2</text>
<text x="67.9" y="46.7">4</text>
<text x="39.9" y="49.3">5</text>
<text x="39.9" y="51.8">7</text>
<text x="67.9" y="49.3">6</text>
<text x="67.9" y="51.8">8</text>
<text x="39.3" y="56.9">11</text>
<text x="39.3" y="59.4">13</text>
<text x="39.9" y="54.4">9</text>
<text x="67.3" y="54.4">10</text>
<text x="67.3" y="56.9">12</text>
<text x="67.3" y="59.4">14</text>
<text x="109.8" y="58.2">5</text>
<text x="119.1" y="55.3" transform="rotate(-90 119.1 55.3)">6</text>
<text x="173.7" y="56.6" transform="rotate(-90 173.7 56.6)">5</text>
<text x="39.3" y="62">15</text>
<text x="39.3" y="64.5">17</text>
<text x="67.3" y="62">16</text>
<text x="67.3" y="64.5">18</text>
<text x="109.8" y="60.7">3</text>
<text x="109.8" y="63.2">4</text>
<text x="127.6" y="60.7">1</text>
<text x="166.9" y="63.2">2</text>
<text x="187.3" y="63.2">4</text>
<text x="39.3" y="67.1">19</text>
<text x="39.3" y="69.6">21</text>
<text x="67.3" y="67.1">20</text>
<text x="67.3" y="69.6">22</text>
<text x="119.1" y="68" transform="rotate(-90 119.1 68)">2</text>
<text x="173.7" y="71.8" transform="rotate(-90 173.7 71.8)">3</text>
<text x="39.3" y="72.1">23</text>
<text x="39.3" y="74.7">33</text>
<text x="39.3" y="77.2">35</text>
<text x="67.3" y="72.1">32</text>
<text x="67.3" y="74.7">34</text>
<text x="67.3" y="77.2">36</text>
<text x="39.3" y="79.8">37</text>
<text x="39.3" y="82.3">39</text>
<text x="67.3" y="79.8">38</text>
<text x="67.3" y="82.3">40</text>
<text x="39.3" y="84.8">41</text>
<text x="39.3" y="87.4">43</text>
<text x="39.3" y="89.9">45</text>
<text x="67.3" y="84.8">42</text>
<text x="67.3" y="87.4">44</text>
<text x="67.3" y="89.9">46</text>
<text x="39.3" y="92.5">47</text>
<text x="39.3" y="95">49</text>
<text x="67.3" y="92.5">48</text>
<text x="67.3" y="95">50</text>
<text x="39.3" y="97.5">51</text>
<text x="39.3" y="100.1">53</text>
<text x="67.3" y="97.5">52</text>
<text x="67.3" y="100.1">54</text>
<text x="39.3" y="102.6">55</text>
<text x="39.3" y="105.2">57</text>
<text x="39.3" y="107.7">59</text>
<text x="67.3" y="102.6">56</text>
<text x="67.3" y="105.2">58</text>
<text x="67.3" y="107.7">60</text>
<text x="39.3" y="110.2">61</text>
<text x="39.3" y="112.8">63</text>
<text x="67.3" y="110.2">62</text>
<text x="67.3" y="112.8">64</text>
<text x="39.3" y="115.3">65</text>
<text x="39.3" y="117.9">67</text>
<text x="67.3" y="115.3">66</text>
<text x="67.3" y="117.9">68</text>
<text x="39.3" y="120.4">69</text>
<text x="39.3" y="122.9">71</text>
<text x="39.3" y="125.5">73</text>
<text x="67.3" y="120.4">70</text>
<text x="67.3" y="122.9">72</text>
<text x="67.3" y="125.5">74</text>
<text x="39.3" y="128">75</text>
</g>
</svg>
